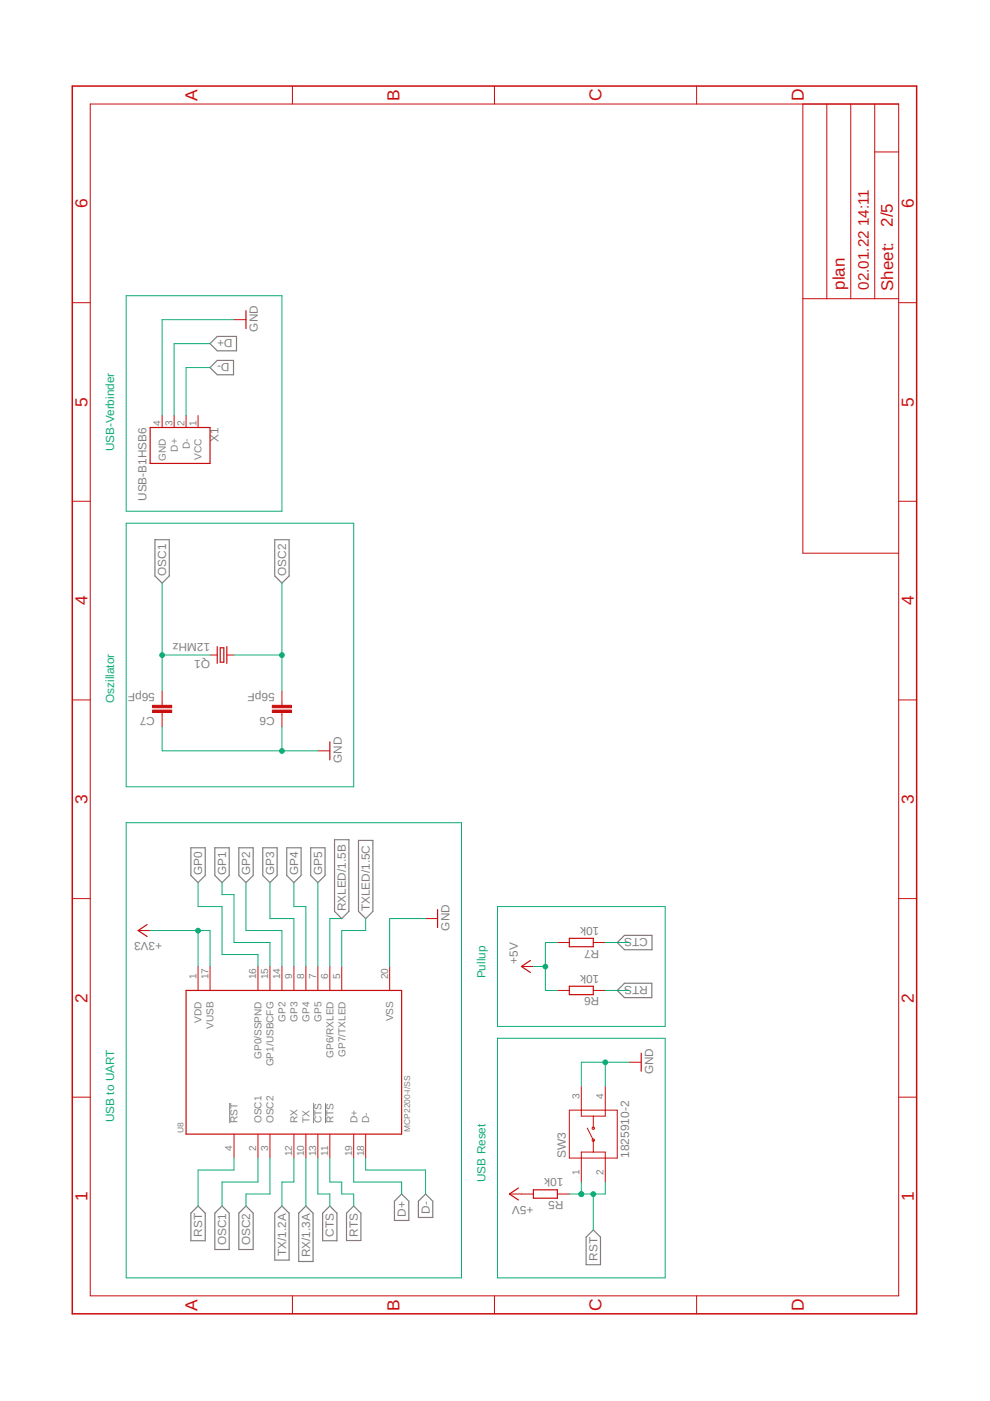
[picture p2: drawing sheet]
<svg xmlns="http://www.w3.org/2000/svg" width="210mm" height="297mm" viewBox="0 0 210 297" stroke-linecap="round" stroke-linejoin="round" font-family="sans-serif">
<path d="M48.7 233.8v4.3M66.5 233.8v4.3M69 233.9v4.2" fill="none" stroke="#808080" stroke-width=".21"/>
<g fill="none" stroke="#808080" stroke-width=".25">
<path d="M46.1 76.4h3.4v3.1h-3.4l-1.6-1.6zM46.1 71.3h4v3.1h-4l-1.6-1.5zM32.9 114.4h3v7.7l-1.5 1.5-1.5-1.5zM58.3 114.4h3v7.7l-1.5 1.5-1.5-1.5zM40.5 179.7h3v5.9l-1.5 1.5-1.5-1.5zM45.6 179.7h3v5.9l-1.5 1.5-1.5-1.5zM50.6 179.7h3.1v5.9l-1.5 1.5-1.6-1.5zM55.7 179.7h3.1v5.9l-1.6 1.5-1.5-1.5zM60.8 179.7h3v5.9l-1.5 1.5-1.5-1.5zM65.9 179.7h3v5.9l-1.5 1.5-1.5-1.5zM70.9 178h3.1v15.2l-1.5 1.6-1.6-1.6zM76 178.2h3.1v15l-1.6 1.6-1.5-1.6z"/>
<path d="M130.9 199.8l1.5-1.5h5.8v3.1h-5.8zM130.9 210l1.5-1.5h5.8v3h-5.8zM42 255.7l1.5 1.5v5.9h-3v-5.9zM47.1 255.7l1.5 1.5v7.7h-3v-7.7zM50.6 257.2l1.6-1.5 1.5 1.5v7.7h-3.1zM59.8 255.7l1.5 1.5v10h-3v-10zM64.9 255.7l1.5 1.5v10.3h-3.1v-10.3zM69.9 255.7l1.5 1.5v5.9h-3v-5.9zM75 255.7l1.5 1.5v5.8h-3v-5.8zM85.2 253.2l1.5 1.5v4.1h-3.1v-4.1zM90.2 253.2l1.6 1.5v3.4h-3.1v-3.4zM125.8 260.8l1.5 1.5v5.8h-3v-5.8z"/>
</g>
<g fill="none" stroke="#c90d0c" stroke-width=".21">
<path d="M62 18.2v3.9M104.8 18.2v3.9M147.7 18.2v3.9M19.1 22.1h171.4v252.6h-171.4zM170.2 22.1v95.2h20.3M175.3 22.1v41.2M180.4 22.1v41.2M185.5 32.2h5M185.5 22.1v41.2M15.3 64.2h3.8M49.6 67.8h2.6M170.2 63.3h20.3"/>
<path d="M190.5 64.2h3.9M34.4 88.1v2.5M36.9 88.1v2.5M39.5 88.1v2.5M42 88.1v2.5M15.3 106.3h3.8M190.5 106.3h3.9M44.5 138.9h1.6M48.1 138.9h1.5M15.3 148.4h3.8M34.4 146.5v3M34.4 151.1v3"/>
<path d="M59.8 146.5v3M59.8 151.1v3M67.4 159.2h2.5M190.5 148.4h3.9M15.3 190.5h3.8M29.3 197.3h2.5M90.2 194.8h2.6M118.2 199.8h2.5M125.8 199.8h2.5M190.5 190.5h3.9M42 204.9v5.1M44.5 204.9v5.1"/>
<path d="M54.7 204.9v5.1M57.2 204.9v5.1M59.8 204.9v5.1M62.3 204.9v5.1M64.9 204.9v5.1M67.4 204.9v5.1M69.9 204.9v5.1M72.5 204.9v5.1M82.6 204.9v5.1M110.6 204.9h2.5M118.2 210h2.5M125.8 210h2.5"/>
<path d="M15.3 232.6h3.8M120.7 235.4h10.2v10.1h-10.2zM123.3 230.3v6.3h5v-6.3M124.5 239.2l1.3 2.5v2.6M125.8 236.6v2.6M133.4 225.2h2.6M190.5 232.6h3.9M49.6 240.5v5M54.7 240.5v5M57.2 240.5v5M62.3 240.5v5M64.9 240.5v5"/>
<path d="M67.4 240.5v5M69.9 240.5v5M75 240.5v5M77.5 240.5v5M108 253.2h5.1M118.2 253.2h2.5M123.3 250.6v-6.3h5v6.3M62 274.7v3.9M104.8 274.7v3.9M147.7 274.7v3.9"/>
<circle cx="125.8" cy="239.2" r=".25"/>
<circle cx="125.8" cy="241.7" r=".25"/>
</g>
<path d="M15.3 18.2h179.1v260.4h-179.1z" fill="none" stroke="#c90d0c" stroke-width=".32"/>
<g fill="none" stroke="#c90d0c" stroke-width=".25">
<path d="M52.2 65.9v3.8M31.8 90.6h12.7v7.7h-12.7zM46.1 137.1v3.6M46.7 137.4h.8v3h-.8zM48.1 137.1v3.6M69.9 157.3v3.8M31.2 196l-1.9 1.3 1.9 1.3M92.8 192.8v3.9M120.7 198.9h5.1v1.8h-5.1zM39.5 210h45.7v30.5h-45.7zM112.5 203.6l-1.9 1.3 1.9 1.3M120.7 209.1h5.1v1.8h-5.1z"/>
<path d="M136 223.3v3.8M109.9 251.9l-1.9 1.3 1.9 1.2M113.1 252.3h5.1v1.7h-5.1z"/>
</g>
<g fill="#c90d0c" stroke="#c90d0c" stroke-width=".21">
<path d="M57.7 149.5h4.1v.6h-4.1z"/>
<path d="M57.7 150.6h4.1v.5h-4.1z"/>
<path d="M32.3 149.5h4.1v.6h-4.1z"/>
<path d="M32.3 150.6h4.1v.5h-4.1z"/>
</g>
<g fill="none" stroke="#0dab76" stroke-width=".21">
<path d="M26.8 62.7h33v45.7h-33zM44.5 77.9h-5v10.2M44.5 72.9h-7.6v15.2M49.6 67.8h-15.2v20.3M26.8 110.9h48.2v55.9h-48.2zM34.4 123.6v22.9M34.4 138.9h10.1M49.6 138.9h10.2M59.8 123.6v22.9M34.4 154.1v5.1h33M59.8 154.1v5.1M26.8 174.4h71.1v96.5h-71.1z"/>
<path d="M31.8 197.3h12.7v7.6M42 187.1v5.1h5.1v10.2h7.6v2.5M42 197.3v7.6M47.1 187.1v2.6h2.5v10.1h7.6v5.1M52.2 187.1v10.2h7.6v7.6M57.2 187.1v7.7h5.1v10.1M62.3 187.1v5.1h2.6v12.7M67.4 187.1v17.8M72.5 194.8h-2.6v10.1M77.5 194.8v2.5h-5v7.6M90.2 194.8h-7.6v10.1M105.5 192.2h35.5v25.4h-35.5z"/>
<path d="M118.2 199.8h-2.6v10.2h2.6M128.3 199.8h5.1M113.1 204.9h2.5M128.3 210h5.1M105.5 220.1h35.5v50.8h-35.5zM128.3 225.2v5.1M133.4 225.2h-10.1v5.1M49.6 245.5v2.6h-7.6v7.6M54.7 245.5v5.1h-7.6v5.1M57.2 245.5v7.7h-5v2.5M62.3 245.5v5.1h-2.5v5.1M64.9 245.5v10.2"/>
<path d="M67.4 245.5v7.7h2.5v2.5M69.9 245.5v5.1h2.6v2.6h2.5v2.5M75 245.5v5.1h10.2v2.6M77.5 245.5v2.6h12.7v5.1M123.3 250.6v2.6M125.8 253.2v7.6M128.3 250.6v2.6h-7.6"/>
</g>
<g fill="#0dab76" stroke="#0dab76" stroke-width=".21">
<circle cx="42" cy="197.3" r=".51"/>
<circle cx="34.4" cy="138.9" r=".51"/>
<circle cx="59.8" cy="138.9" r=".51"/>
<circle cx="59.8" cy="159.2" r=".51"/>
<circle cx="128.3" cy="225.2" r=".51"/>
<circle cx="125.8" cy="253.2" r=".51"/>
<circle cx="123.3" cy="253.2" r=".51"/>
<circle cx="115.6" cy="204.9" r=".51"/>
</g>
<g font-size="3.7" fill="#c90d0c">
<text x="41.9" y="21.4" transform="rotate(-90 41.9 21.4)">A</text>
<text x="84.7" y="21.4" transform="rotate(-90 84.7 21.4)">B</text>
<text x="127.6" y="21.5" transform="rotate(-90 127.6 21.5)">C</text>
<text x="170.4" y="21.5" transform="rotate(-90 170.4 21.5)">D</text>
<text x="18.5" y="44.1" transform="rotate(-90 18.5 44.1)">6</text>
<text x="193.7" y="44.1" transform="rotate(-90 193.7 44.1)">6</text>
<text x="18.5" y="86.2" transform="rotate(-90 18.5 86.2)">5</text>
<text x="193.7" y="86.2" transform="rotate(-90 193.7 86.2)">5</text>
<text x="18.5" y="128.4" transform="rotate(-90 18.5 128.4)">4</text>
<text x="193.7" y="128.4" transform="rotate(-90 193.7 128.4)">4</text>
<text x="18.5" y="170.5" transform="rotate(-90 18.5 170.5)">3</text>
<text x="193.7" y="170.5" transform="rotate(-90 193.7 170.5)">3</text>
<text x="18.5" y="212.6" transform="rotate(-90 18.5 212.6)">2</text>
<text x="193.7" y="212.6" transform="rotate(-90 193.7 212.6)">2</text>
<text x="18.5" y="254.7" transform="rotate(-90 18.5 254.7)">1</text>
<text x="193.7" y="254.7" transform="rotate(-90 193.7 254.7)">1</text>
<text x="41.9" y="277.9" transform="rotate(-90 41.9 277.9)">A</text>
<text x="84.7" y="277.9" transform="rotate(-90 84.7 277.9)">B</text>
<text x="127.6" y="278" transform="rotate(-90 127.6 278)">C</text>
<text x="170.4" y="278" transform="rotate(-90 170.4 278)">D</text>
</g>
<g font-size="3.6" fill="#c90d0c">
<text x="189.3" y="48.1" transform="rotate(-90 189.3 48.1)">2/5</text>
<text x="179.1" y="61.4" transform="rotate(-90 179.1 61.4)">plan</text>
<text x="189.4" y="61.7" transform="rotate(-90 189.4 61.7)">Sheet:</text>
</g>
<g font-size="3.2" fill="#c90d0c">
<text x="184.2" y="48" transform="rotate(-90 184.2 48)">14:11</text>
<text x="184.2" y="61.4" transform="rotate(-90 184.2 61.4)">02.01.22</text>
</g>
<g font-size="2.5" fill="#808080">
<text x="49.3" y="72" transform="rotate(-180 49.3 72)">D+</text>
<text x="54.7" y="70.3" transform="rotate(-90 54.7 70.3)">GND</text>
<text x="48.7" y="77" transform="rotate(-180 48.7 77)">D-</text>
<text x="46.3" y="93.7" transform="rotate(-90 46.3 93.7)">X1</text>
<text x="31.1" y="106.2" transform="rotate(-90 31.1 106.2)">USB-B1HSB6</text>
<text x="35.3" y="122.1" transform="rotate(-90 35.3 122.1)">OSC1</text>
<text x="60.7" y="122.1" transform="rotate(-90 60.7 122.1)">OSC2</text>
<text x="44.5" y="136.3" transform="rotate(-180 44.5 136.3)">12MHz</text>
<text x="44.5" y="139.9" transform="rotate(-180 44.5 139.9)">Q1</text>
<text x="32.8" y="146.9" transform="rotate(-180 32.8 146.9)">56pF</text>
<text x="58.2" y="146.9" transform="rotate(-180 58.2 146.9)">56pF</text>
<text x="32.8" y="152" transform="rotate(-180 32.8 152)">C7</text>
<text x="58.2" y="152" transform="rotate(-180 58.2 152)">C6</text>
<text x="72.5" y="161.7" transform="rotate(-90 72.5 161.7)">GND</text>
<text x="42.9" y="185.6" transform="rotate(-90 42.9 185.6)">GP0</text>
<text x="48" y="185.6" transform="rotate(-90 48 185.6)">GP1</text>
<text x="53" y="185.6" transform="rotate(-90 53 185.6)">GP2</text>
<text x="58.1" y="185.6" transform="rotate(-90 58.1 185.6)">GP3</text>
<text x="63.2" y="185.6" transform="rotate(-90 63.2 185.6)">GP4</text>
<text x="68.3" y="185.6" transform="rotate(-90 68.3 185.6)">GP5</text>
<text x="73.4" y="193.2" transform="rotate(-90 73.4 193.2)">RXLED/1.5B</text>
<text x="78.4" y="193.2" transform="rotate(-90 78.4 193.2)">TXLED/1.5C</text>
<text x="95.3" y="197.3" transform="rotate(-90 95.3 197.3)">GND</text>
<text x="127.1" y="196.5" transform="rotate(-180 127.1 196.5)">10k</text>
<text x="34.4" y="199.8" transform="rotate(-180 34.4 199.8)">+3V3</text>
<text x="127.1" y="201.3" transform="rotate(-180 127.1 201.3)">R7</text>
<text x="137.4" y="198.9" transform="rotate(-180 137.4 198.9)">CTS</text>
<text x="109.8" y="204.4" transform="rotate(-90 109.8 204.4)">+5V</text>
<text x="127.1" y="206.7" transform="rotate(-180 127.1 206.7)">10k</text>
<text x="137.3" y="209.1" transform="rotate(-180 137.3 209.1)">RTS</text>
<text x="127.1" y="211.5" transform="rotate(-180 127.1 211.5)">R6</text>
<text x="138.5" y="227.8" transform="rotate(-90 138.5 227.8)">GND</text>
<text x="119.9" y="245.5" transform="rotate(-90 119.9 245.5)">SW3</text>
<text x="133.4" y="245.5" transform="rotate(-90 133.4 245.5)">1825910-2</text>
<text x="119.4" y="249.9" transform="rotate(-180 119.4 249.9)">10k</text>
<text x="86" y="257.9" transform="rotate(-90 86 257.9)">D+</text>
<text x="91.1" y="257.3" transform="rotate(-90 91.1 257.3)">D-</text>
<text x="113.1" y="255.7" transform="rotate(-180 113.1 255.7)">+5V</text>
<text x="119.4" y="254.7" transform="rotate(-180 119.4 254.7)">R5</text>
<text x="42.9" y="262.2" transform="rotate(-90 42.9 262.2)">RST</text>
<text x="70.8" y="262.2" transform="rotate(-90 70.8 262.2)">CTS</text>
<text x="75.9" y="262.2" transform="rotate(-90 75.9 262.2)">RTS</text>
<text x="48" y="264" transform="rotate(-90 48 264)">OSC1</text>
<text x="53" y="264" transform="rotate(-90 53 264)">OSC2</text>
<text x="60.7" y="266.3" transform="rotate(-90 60.7 266.3)">TX/1.2A</text>
<text x="65.7" y="266.6" transform="rotate(-90 65.7 266.6)">RX/1.3A</text>
<text x="126.7" y="267.3" transform="rotate(-90 126.7 267.3)">RST</text>
</g>
<g font-size="2.5" fill="#0dab76">
<text x="24.2" y="95.7" transform="rotate(-90 24.2 95.7)">USB-Verbinder</text>
<text x="24.2" y="149" transform="rotate(-90 24.2 149)">Oszillator</text>
<text x="102.9" y="207.4" transform="rotate(-90 102.9 207.4)">Pullup</text>
<text x="24.2" y="237.9" transform="rotate(-90 24.2 237.9)">USB to UART</text>
<text x="102.9" y="250.6" transform="rotate(-90 102.9 250.6)">USB Reset</text>
</g>
<g font-size="2.1" fill="#808080">
<text x="34" y="90.3" transform="rotate(-90 34 90.3)">4</text>
<text x="36.6" y="90.3" transform="rotate(-90 36.6 90.3)">3</text>
<text x="37.7" y="95.8" transform="rotate(-90 37.7 95.8)">D+</text>
<text x="39.1" y="90.3" transform="rotate(-90 39.1 90.3)">2</text>
<text x="40.2" y="95.2" transform="rotate(-90 40.2 95.2)">D-</text>
<text x="41.6" y="90.3" transform="rotate(-90 41.6 90.3)">1</text>
<text x="35.1" y="97.7" transform="rotate(-90 35.1 97.7)">GND</text>
<text x="42.8" y="97.5" transform="rotate(-90 42.8 97.5)">VCC</text>
<text x="41.6" y="207.6" transform="rotate(-90 41.6 207.6)">1</text>
<text x="44.2" y="207.6" transform="rotate(-90 44.2 207.6)">17</text>
<text x="54.3" y="207.6" transform="rotate(-90 54.3 207.6)">16</text>
<text x="56.9" y="207.6" transform="rotate(-90 56.9 207.6)">15</text>
<text x="59.4" y="207.6" transform="rotate(-90 59.4 207.6)">14</text>
<text x="62" y="207.6" transform="rotate(-90 62 207.6)">9</text>
<text x="64.5" y="207.6" transform="rotate(-90 64.5 207.6)">8</text>
<text x="67" y="207.6" transform="rotate(-90 67 207.6)">7</text>
<text x="69.6" y="207.6" transform="rotate(-90 69.6 207.6)">6</text>
<text x="72.1" y="207.6" transform="rotate(-90 72.1 207.6)">5</text>
<text x="82.3" y="207.6" transform="rotate(-90 82.3 207.6)">20</text>
<text x="42.8" y="216.8" transform="rotate(-90 42.8 216.8)">VDD</text>
<text x="45.3" y="218.1" transform="rotate(-90 45.3 218.1)">VUSB</text>
<text x="60.5" y="216.6" transform="rotate(-90 60.5 216.6)">GP2</text>
<text x="63.1" y="216.6" transform="rotate(-90 63.1 216.6)">GP3</text>
<text x="65.6" y="216.6" transform="rotate(-90 65.6 216.6)">GP4</text>
<text x="68.1" y="216.6" transform="rotate(-90 68.1 216.6)">GP5</text>
<text x="83.4" y="216.6" transform="rotate(-90 83.4 216.6)">VSS</text>
<text x="55.5" y="224.5" transform="rotate(-90 55.5 224.5)">GP0/SSPND</text>
<text x="58" y="226.1" transform="rotate(-90 58 226.1)">GP1/USBCFG</text>
<text x="70.7" y="224.3" transform="rotate(-90 70.7 224.3)">GP6/RXLED</text>
<text x="73.2" y="224.1" transform="rotate(-90 73.2 224.1)">GP7/TXLED</text>
<text x="122.9" y="233" transform="rotate(-90 122.9 233)">3</text>
<text x="128" y="233" transform="rotate(-90 128 233)">4</text>
<text x="50.4" y="238.1" transform="rotate(-90 50.4 238.1)">RST</text>
<text x="55.4" y="238.1" transform="rotate(-90 55.4 238.1)">OSC1</text>
<text x="58" y="238.1" transform="rotate(-90 58 238.1)">OSC2</text>
<text x="63.1" y="238.1" transform="rotate(-90 63.1 238.1)">RX</text>
<text x="65.6" y="238.1" transform="rotate(-90 65.6 238.1)">TX</text>
<text x="68.1" y="238.1" transform="rotate(-90 68.1 238.1)">CTS</text>
<text x="70.7" y="238.1" transform="rotate(-90 70.7 238.1)">RTS</text>
<text x="75.8" y="238.1" transform="rotate(-90 75.8 238.1)">D+</text>
<text x="78.3" y="238.1" transform="rotate(-90 78.3 238.1)">D-</text>
<text x="49.3" y="244" transform="rotate(-90 49.3 244)">4</text>
<text x="54.3" y="244" transform="rotate(-90 54.3 244)">2</text>
<text x="56.9" y="244" transform="rotate(-90 56.9 244)">3</text>
<text x="62" y="245.2" transform="rotate(-90 62 245.2)">12</text>
<text x="64.5" y="245.2" transform="rotate(-90 64.5 245.2)">10</text>
<text x="67" y="245.2" transform="rotate(-90 67 245.2)">13</text>
<text x="69.6" y="245" transform="rotate(-90 69.6 245)">11</text>
<text x="74.6" y="245.2" transform="rotate(-90 74.6 245.2)">19</text>
<text x="77.2" y="245.2" transform="rotate(-90 77.2 245.2)">18</text>
<text x="122.9" y="249.1" transform="rotate(-90 122.9 249.1)">1</text>
<text x="128" y="249.1" transform="rotate(-90 128 249.1)">2</text>
</g>
<g font-size="1.8" fill="#808080">
<text x="87" y="240" transform="rotate(-90 87 240)">MCP2200-I/SS</text>
<text x="38.9" y="240.2" transform="rotate(-90 38.9 240.2)">U8</text>
</g>
</svg>
